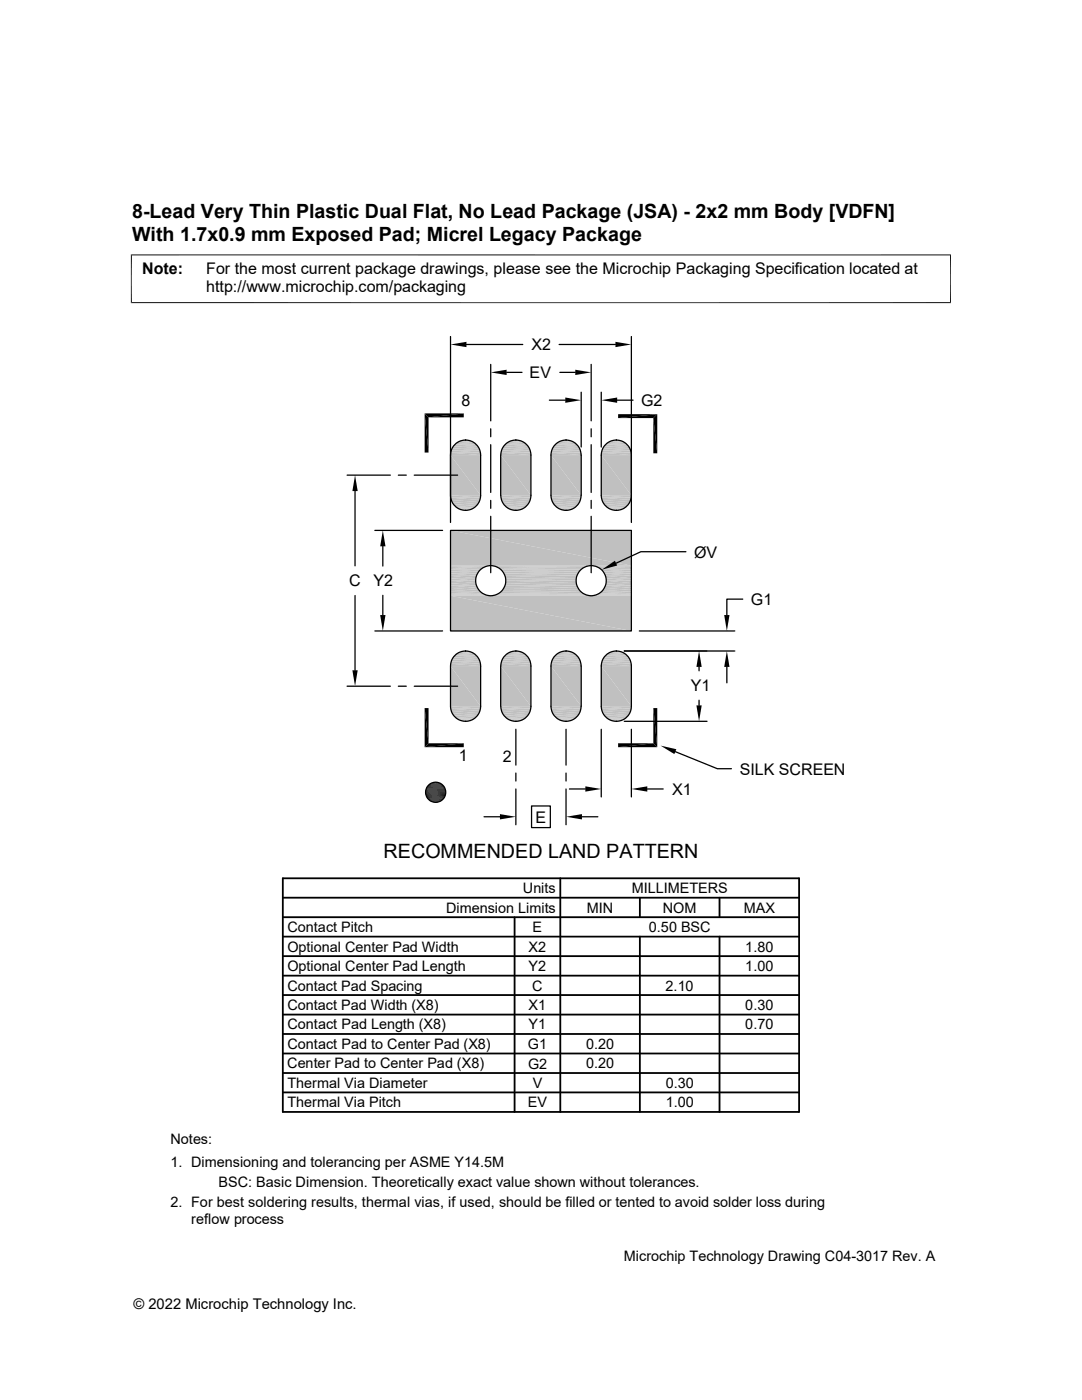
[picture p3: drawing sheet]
<svg xmlns="http://www.w3.org/2000/svg" width="216mm" height="279mm" viewBox="0 0 216 279" stroke-linecap="round" stroke-linejoin="round" font-family="sans-serif">
<g fill="#c0c0c0">
<path d="M92.4 87.8h1z"/>
<path d="M102.4 87.8h1z"/>
<path d="M112.5 87.8h.9z"/>
<path d="M122.5 87.8h1z"/>
<path d="M122 87.9l.5-.1 1.4 .1z"/>
<path d="M122.5 87.8l1.4 .1z"/>
<path d="M112 87.9l.5-.1 1.4 .1z"/>
<path d="M112.5 87.8l1.4 .1z"/>
<path d="M102 87.9l.4-.1 1.4 .1z"/>
<path d="M102.4 87.8l1.4 .1z"/>
<path d="M92 87.9l.4-.1 1.4 .1z"/>
<path d="M92.4 87.8l1.4 .1z"/>
</g>
<path d="M91.5 88h2.8M101.6 88h2.7M111.6 88h2.7M121.6 88h2.8" fill="none" stroke="#c0c0c0" stroke-width=".2"/>
<path d="M91.1 88.3h3.6M101.2 88.3h3.5M111.2 88.3h3.5M121.2 88.3h3.6" fill="none" stroke="#c0c0c0" stroke-width=".25"/>
<path d="M90.8 88.5h4.2M100.8 88.5h4.3M110.8 88.5h4.3M120.9 88.5h4.2" fill="none" stroke="#c0c0c0" stroke-width=".3"/>
<path d="M90.5 88.9h4.8M100.5 88.9h4.9M110.5 88.9h4.9M120.5 88.9h4.9" fill="none" stroke="#c0c0c0" stroke-width=".36"/>
<path d="M90.2 89.2h5.4M100.2 89.2h5.4M110.3 89.2h5.3M120.3 89.2h5.4" fill="none" stroke="#c0c0c0" stroke-width=".4"/>
<path d="M89.9 90.1h6M90 89.7h5.8M99.9 90.1h6M100.1 89.7h5.7M110 90.1h5.9M110.1 89.7h5.7M120 90.1h6M120.1 89.7h5.8" fill="none" stroke="#c0c0c0" stroke-width=".44"/>
<g fill="#c0c0c0">
<path d="M120 90.3l6 .5h-6z"/>
<path d="M120 90.3h6v.5z"/>
<path d="M110 90.3l6 .5h-6.1z"/>
<path d="M110 90.3h5.9l.1 .5z"/>
<path d="M99.9 90.3l6 .5h-6z"/>
<path d="M99.9 90.3h6v.5z"/>
<path d="M89.9 90.3l6 .5h-6z"/>
<path d="M89.9 90.3h6v.5z"/>
<path d="M120 90.8l6 8h-6z"/>
<path d="M120 90.8h6v8z"/>
<path d="M109.9 90.8l6.1 8h-6.1z"/>
<path d="M109.9 90.8h6.1v8z"/>
<path d="M99.9 90.8l6 8h-6z"/>
<path d="M99.9 90.8h6v8z"/>
<path d="M89.9 90.8l6 8h-6z"/>
<path d="M89.9 90.8h6v8z"/>
<path d="M120 98.8l6 .5h-6z"/>
<path d="M120 98.8h6v.5z"/>
<path d="M109.9 98.8l6 .5h-5.9z"/>
<path d="M109.9 98.8h6.1l-.1 .5z"/>
<path d="M99.9 98.8l6 .5h-6z"/>
<path d="M99.9 98.8h6v.5z"/>
<path d="M89.9 98.8l6 .5h-6z"/>
<path d="M89.9 98.8h6v.5z"/>
<path d="M120 99.3l5.9 .5h-5.8z"/>
<path d="M120 99.3h6l-.1 .5z"/>
<path d="M110 99.3l5.8 .5h-5.7z"/>
<path d="M110 99.3h5.9l-.1 .5z"/>
<path d="M99.9 99.3l5.9 .5h-5.7z"/>
<path d="M99.9 99.3h6l-.1 .5z"/>
<path d="M89.9 99.3l5.9 .5h-5.8z"/>
<path d="M89.9 99.3h6l-.1 .5z"/>
</g>
<path d="M90 100h5.8M100.1 100h5.7M110.1 100h5.7M120.1 100h5.8" fill="none" stroke="#c0c0c0" stroke-width=".42"/>
<path d="M90.2 100.4h5.4M100.2 100.4h5.4M110.3 100.4h5.3M120.3 100.4h5.4" fill="none" stroke="#c0c0c0" stroke-width=".4"/>
<path d="M90.5 100.8h4.8M100.5 100.8h4.9M110.5 100.8h4.9M120.5 100.8h4.9" fill="none" stroke="#c0c0c0" stroke-width=".36"/>
<path d="M90.8 101.1h4.2M100.8 101.1h4.3M110.8 101.1h4.3M120.9 101.1h4.2" fill="none" stroke="#c0c0c0" stroke-width=".32"/>
<path d="M91.1 101.4h3.6M101.2 101.4h3.5M111.2 101.4h3.5M121.2 101.4h3.6" fill="none" stroke="#c0c0c0" stroke-width=".23"/>
<path d="M91.5 101.6h2.8M101.6 101.6h2.7M111.6 101.6h2.7M121.6 101.6h2.8" fill="none" stroke="#c0c0c0" stroke-width=".2"/>
<g fill="#c0c0c0">
<path d="M92.4 101.8h1z"/>
<path d="M102.4 101.8h1z"/>
<path d="M112.5 101.8h.9z"/>
<path d="M122.5 101.8h1z"/>
<path d="M122 101.7l1.5 .1z"/>
<path d="M122 101.7h1.9l-.4 .1z"/>
<path d="M112 101.7l1.4 .1z"/>
<path d="M112 101.7h1.9l-.5 .1z"/>
<path d="M102 101.7l1.4 .1z"/>
<path d="M102 101.7h1.8l-.4 .1z"/>
<path d="M92 101.7l1.4 .1z"/>
<path d="M92 101.7h1.8l-.4 .1z"/>
<path d="M92.4 130h1z"/>
<path d="M102.4 130h1z"/>
<path d="M112.5 130h.9z"/>
<path d="M122.5 130h1z"/>
<path d="M122 130.1l.5-.1 1.4 .1z"/>
<path d="M122.5 130l1.4 .1z"/>
<path d="M112 130.1l.5-.1 1.4 .1z"/>
<path d="M112.5 130l1.4 .1z"/>
<path d="M102 130.1l.4-.1 1.4 .1z"/>
<path d="M102.4 130l1.4 .1z"/>
<path d="M92 130.1l.4-.1 1.4 .1z"/>
<path d="M92.4 130l1.4 .1z"/>
</g>
<path d="M91.5 130.2h2.8M101.6 130.2h2.7M111.6 130.2h2.7M121.6 130.2h2.8" fill="none" stroke="#c0c0c0" stroke-width=".2"/>
<path d="M91.1 130.4h3.6M101.2 130.4h3.5M111.2 130.4h3.5M121.2 130.4h3.6" fill="none" stroke="#c0c0c0" stroke-width=".23"/>
<path d="M90.8 130.7h4.2M100.8 130.7h4.3M110.8 130.7h4.3M120.9 130.7h4.2" fill="none" stroke="#c0c0c0" stroke-width=".32"/>
<path d="M90.5 131h4.8M100.5 131h4.9M110.5 131h4.9M120.5 131h4.9" fill="none" stroke="#c0c0c0" stroke-width=".36"/>
<path d="M90.2 131.4h5.4M100.2 131.4h5.4M110.3 131.4h5.3M120.3 131.4h5.4" fill="none" stroke="#c0c0c0" stroke-width=".4"/>
<path d="M90 131.8h5.8M100.1 131.8h5.7M110.1 131.8h5.7M120.1 131.8h5.8" fill="none" stroke="#c0c0c0" stroke-width=".42"/>
<g fill="#c0c0c0">
<path d="M120.1 132l5.9 .5h-6z"/>
<path d="M120.1 132h5.8l.1 .5z"/>
<path d="M110.1 132l5.8 .5h-5.9z"/>
<path d="M110.1 132h5.7l.1 .5z"/>
<path d="M100.1 132l5.8 .5h-6z"/>
<path d="M100.1 132h5.7l.1 .5z"/>
<path d="M90 132l5.9 .5h-6z"/>
<path d="M90 132h5.8l.1 .5z"/>
<path d="M120 132.5l6 .4h-6z"/>
<path d="M120 132.5h6v.4z"/>
<path d="M110 132.5l6 .4h-6.1z"/>
<path d="M110 132.5h5.9l.1 .4z"/>
<path d="M99.9 132.5l6 .4h-6z"/>
<path d="M99.9 132.5h6v.4z"/>
<path d="M89.9 132.5l6 .4h-6z"/>
<path d="M89.9 132.5h6v.4z"/>
<path d="M120 132.9l6 8h-6z"/>
<path d="M120 132.9h6v8z"/>
<path d="M109.9 132.9l6.1 8h-6.1z"/>
<path d="M109.9 132.9h6.1v8z"/>
<path d="M99.9 132.9l6 8h-6z"/>
<path d="M99.9 132.9h6v8z"/>
<path d="M89.9 132.9l6 8h-6z"/>
<path d="M89.9 132.9h6v8z"/>
<path d="M120 140.9l6 .5h-6z"/>
<path d="M120 140.9h6v.5z"/>
<path d="M109.9 140.9l6 .5h-5.9z"/>
<path d="M109.9 140.9h6.1l-.1 .5z"/>
<path d="M99.9 140.9l6 .5h-6z"/>
<path d="M99.9 140.9h6v.5z"/>
<path d="M89.9 140.9l6 .5h-6z"/>
<path d="M89.9 140.9h6v.5z"/>
</g>
<path d="M89.9 141.7h6M90 142.1h5.8M99.9 141.7h6M100.1 142.1h5.7M110 141.7h5.9M110.1 142.1h5.7M120 141.7h6M120.1 142.1h5.8" fill="none" stroke="#c0c0c0" stroke-width=".44"/>
<path d="M90.2 142.5h5.4M100.2 142.5h5.4M110.3 142.5h5.3M120.3 142.5h5.4" fill="none" stroke="#c0c0c0" stroke-width=".4"/>
<path d="M90.5 142.9h4.8M100.5 142.9h4.9M110.5 142.9h4.9M120.5 142.9h4.9" fill="none" stroke="#c0c0c0" stroke-width=".36"/>
<path d="M90.8 143.2h4.2M100.8 143.2h4.3M110.8 143.2h4.3M120.9 143.2h4.2" fill="none" stroke="#c0c0c0" stroke-width=".3"/>
<path d="M91.1 143.5h3.6M101.2 143.5h3.5M111.2 143.5h3.5M121.2 143.5h3.6" fill="none" stroke="#c0c0c0" stroke-width=".25"/>
<path d="M91.5 143.7h2.8M101.6 143.7h2.7M111.6 143.7h2.7M121.6 143.7h2.8" fill="none" stroke="#c0c0c0" stroke-width=".2"/>
<g fill="#c0c0c0">
<path d="M92.4 143.9h1z"/>
<path d="M102.4 143.9h1z"/>
<path d="M112.5 143.9h.9z"/>
<path d="M122.5 143.9h1z"/>
<path d="M122 143.8l1.5 .1z"/>
<path d="M122 143.8h1.9l-.4 .1z"/>
<path d="M112 143.8l1.4 .1z"/>
<path d="M112 143.8h1.9l-.5 .1z"/>
<path d="M102 143.8l1.4 .1z"/>
<path d="M102 143.8h1.8l-.4 .1z"/>
<path d="M92 143.8l1.4 .1z"/>
<path d="M92 143.8h1.8l-.4 .1z"/>
<path d="M89.9 105.9l36.1 7h-36.1z"/>
<path d="M89.9 105.9h36.1v7z"/>
</g>
<path d="M89.9 112.9h7.8M89.9 113.1h7.3M98.1 112.9h19.6M98.7 113.1h18.5M118.2 112.9h7.8M118.7 113.1h7.3" fill="none" stroke="#c0c0c0" stroke-width=".2"/>
<path d="M89.9 113.3h6.8M99.1 113.3h17.7M119.2 113.3h6.8" fill="none" stroke="#c0c0c0" stroke-width=".23"/>
<path d="M89.9 113.5h6.4M99.5 113.5h16.8M119.6 113.5h6.4" fill="none" stroke="#c0c0c0" stroke-width=".3"/>
<path d="M89.9 113.9h6M99.9 113.9h16M120 113.9h6" fill="none" stroke="#c0c0c0" stroke-width=".38"/>
<path d="M89.9 114.2h5.6M100.3 114.2h15.3M120.4 114.2h5.6" fill="none" stroke="#c0c0c0" stroke-width=".4"/>
<g fill="#c0c0c0">
<path d="M120.6 114.4l5.4 .5h-5.2z"/>
<path d="M120.6 114.4h5.4v.5z"/>
<path d="M100.6 114.4l14.5 .5h-14.3z"/>
<path d="M100.6 114.4h14.7l-.2 .5z"/>
<path d="M89.9 114.4l5.2 .5h-5.2z"/>
<path d="M89.9 114.4h5.4l-.2 .5z"/>
<path d="M120.8 114.9l5.2 .5h-5.1z"/>
<path d="M120.8 114.9h5.2v.5z"/>
<path d="M100.8 114.9l14.2 .5h-14.1z"/>
<path d="M100.8 114.9h14.3l-.1 .5z"/>
<path d="M89.9 114.9l5 .5h-5z"/>
<path d="M89.9 114.9h5.2l-.2 .5z"/>
<path d="M120.9 115.4l5.1 .5h-5z"/>
<path d="M120.9 115.4h5.1v.5z"/>
<path d="M100.9 115.4l14.1 .5h-14.1z"/>
<path d="M100.9 115.4h14.1v.5z"/>
<path d="M89.9 115.4l5 .5h-5z"/>
<path d="M89.9 115.4h5v.5z"/>
<path d="M121 115.9l5 .5h-5.1z"/>
<path d="M121 115.9h5v.5z"/>
<path d="M100.9 115.9l14.1 .5h-14.1z"/>
<path d="M100.9 115.9h14.1v.5z"/>
<path d="M89.9 115.9l5 .5h-5z"/>
<path d="M89.9 115.9h5v.5z"/>
<path d="M120.9 116.4l5.1 .5h-5.2z"/>
<path d="M120.9 116.4h5.1v.5z"/>
<path d="M100.9 116.4l14.2 .5h-14.3z"/>
<path d="M100.9 116.4h14.1l.1 .5z"/>
<path d="M89.9 116.4l5.2 .5h-5.2z"/>
<path d="M89.9 116.4h5l.2 .5z"/>
<path d="M120.8 116.9l5.2 .4h-5.4z"/>
<path d="M120.8 116.9h5.2v.4z"/>
<path d="M100.8 116.9l14.5 .4h-14.7z"/>
<path d="M100.8 116.9h14.3l.2 .4z"/>
<path d="M89.9 116.9l5.4 .4h-5.4z"/>
<path d="M89.9 116.9h5.2l.2 .4z"/>
</g>
<path d="M89.9 117.5h5.6M100.3 117.5h15.3M120.4 117.5h5.6" fill="none" stroke="#c0c0c0" stroke-width=".4"/>
<path d="M89.9 117.9h6M99.9 117.9h16M120 117.9h6" fill="none" stroke="#c0c0c0" stroke-width=".38"/>
<path d="M89.9 118.3h6.4M99.5 118.3h16.8M119.6 118.3h6.4" fill="none" stroke="#c0c0c0" stroke-width=".3"/>
<path d="M89.9 118.5h6.8M99.1 118.5h17.7M119.2 118.5h6.8" fill="none" stroke="#c0c0c0" stroke-width=".23"/>
<path d="M89.9 118.7h7.3M89.9 118.9h7.8M98.1 118.9h19.6M98.7 118.7h18.5M118.2 118.9h7.8M118.7 118.7h7.3" fill="none" stroke="#c0c0c0" stroke-width=".2"/>
<g fill="#c0c0c0">
<path d="M89.9 118.9l36.1 7h-36.1z"/>
<path d="M89.9 118.9h36.1v7z"/>
</g>
<g fill="none" stroke="#000" stroke-width=".25">
<path d="M89.9 67.2v37.1M93.1 68.7h11.2M97.9 72.7v11.3M101.1 74.3h3.1M109.6 79.9h3.2M111.6 68.7h11.2M111.7 74.3h3.1M116 78.3v10.9M118 72.7v11.3M120 78.3v10.9M123.1 79.9h3.2M126 67.2v37.1"/>
<path d="M69.3 94.8h8.6M70.8 98v14.9M79.5 94.8h1.6M82.7 94.8h8.6M89.9 98.8a2.99 2.99 0 0 0 3 3.1M92.9 87.8a2.99 2.99 0 0 1 3 3v8a2.99 2.99 0 0 1-3 3.1M92.9 87.8a2.99 2.99 0 0 0-3 3M92.9 87.8h.1M97.9 85.6v1.6M97.9 88.8v9.5M97.9 99.9v1.6M102.9 87.8a2.99 2.99 0 0 1 3 3v8a2.99 2.99 0 0 1-3 3.1"/>
<path d="M102.9 87.8a3 3 0 0 0-3 3v8a2.99 2.99 0 0 0 3 3.1M102.9 87.8h.1M112.9 87.8a2.99 2.99 0 0 1 3.1 3M112.9 87.8a2.99 2.99 0 0 0-3 3v8a2.99 2.99 0 0 0 3 3.1M112.9 87.8h.1M116 98.8a2.99 2.99 0 0 1-3.1 3.1M116 90.8v8M118 85.6v1.6M118 88.8v9.5M118 99.9v1.6M123 87.8a2.99 2.99 0 0 1 3 3M123 87.8a2.99 2.99 0 0 0-3 3v8a2.99 2.99 0 0 0 3 3.1"/>
<path d="M123 87.8h.1M126 98.8a2.99 2.99 0 0 1-3 3.1M70.8 118.9v14.9M74.8 105.9h13.5M76.4 109v4M76.4 118.8v3.9M89.9 105.9h36.1v20h-36.1zM92.9 101.9h.1M97.9 103v11.3M102.9 101.9h.1M112.9 101.9h.1M118 103v11.3"/>
<path d="M123 101.9h.1M136.9 110.1h-9l-5 2.3M148.2 119.6h-3.2v3.1M69.3 136.9h8.6M74.8 125.9h13.5M79.5 136.9h1.6M82.7 136.9h8.6M92.9 129.9a2.99 2.99 0 0 1 3 3v8a2.99 2.99 0 0 1-3 3.1M92.9 129.9a2.99 2.99 0 0 0-3 3v8a2.99 2.99 0 0 0 3 3.1M92.9 129.9h.1M102.9 129.9a2.99 2.99 0 0 1 3 3v8a2.99 2.99 0 0 1-3 3.1M102.9 129.9a2.99 2.99 0 0 0-3 3v8a3 3 0 0 0 3 3.1"/>
<path d="M102.9 129.9h.1M112.9 129.9a2.99 2.99 0 0 1 3.1 3M112.9 129.9a2.99 2.99 0 0 0-3 3v8a2.99 2.99 0 0 0 3 3.1M112.9 129.9h.1M116 132.9v8M123 129.9a2.99 2.99 0 0 1 3 3v8a2.99 2.99 0 0 1-3 3.1M123 129.9a2.99 2.99 0 0 0-3 3v8a2.99 2.99 0 0 0 3 3.1M123 129.9h.1M124.6 129.9h22M127.6 125.9h19M139.5 133.1v.8M139.5 139.7v1.1"/>
<path d="M145 133.1v3.2M92.9 144h.1M102.9 144h.1M102.9 145.5v7.2M102.9 154.3v1.6M102.9 157.5v7.1M112.9 144h.1M112.9 145.5v7.2M112.9 154.3v1.6M112.9 157.5v7.1M113.6 157.5h3.2M116 140.9a2.99 2.99 0 0 1-3.1 3.1"/>
<path d="M120 145.5v13.5M123 144h.1M124.6 144h16.5M126 145.5v13.5M129.2 157.5h3.1M134.7 150l8.5 3.4h2.7M96.6 163h3.2M106.1 160.8h3.7v4.4h-3.7zM116.1 163h3.2"/>
<circle cx="97.9" cy="115.9" r="3"/>
<circle cx="118" cy="115.9" r="3"/>
<circle cx="86.9" cy="158.1" r="2.01"/>
</g>
<g fill="none" stroke="#000" stroke-width=".2">
<path d="M26.1 50.9h163.7M26.2 50.8v9.7M189.7 50.8v9.7M26.1 60.4h163.7M84.9 157.8h4M84.9 158h4.1M84.9 158.2h4.1M84.9 158.4h4M84.9 157.6h4M84.9 158.6h4M85 158.8h3.9M85 157.4h3.9"/>
<path d="M85.1 159h3.7M85.1 157.3h3.7M85.1 157.1h3.6M85.1 159.1h3.6M85.2 159.3h3.4M85.2 156.9h3.4M85.3 159.4h3.2M85.3 156.8h3.2M85.5 159.6h2.9M85.5 156.7h2.9M85.6 156.5h2.6M85.6 159.7h2.6"/>
<path d="M85.8 156.4h2.3M85.8 159.8h2.3M85.9 159.9h2M85.9 156.3h2"/>
</g>
<g fill="#000">
<path d="M89.9 68.7l3.2-.5v1.1zM97.9 74.3l3.2-.5v1zM112.8 79.3l3.2 .6-3.2 .5zM114.8 73.8l3.2 .5-3.2 .5zM122.8 68.2l3.2 .5-3.2 .6zM120 79.9l3.1-.6v1.1zM70.8 94.8l.6 3.2h-1.1zM84.7 82.5l.8 7.8h-.8zM84.7 82.5h7.8l-7 .8zM84.7 82.5l.8 .8v7zM85.5 83.3l7-.8v.8zM123.3 82.7h7.8l-7.8 .7z"/>
<path d="M123.3 83.4l7.8-.7-.7 .7zM130.4 83.4l.7 7.1h-.7zM130.4 83.4l.7-.7v7.8zM76.4 105.9l.5 3.1h-1zM120.1 113.7l2.6-1.8 .4 1zM70.3 133.8h1.1l-.6 3.1zM75.9 122.7h1l-.5 3.2zM139.5 129.9l.5 3.2h-1zM145 129.9l.6 3.2h-1.1zM144.5 122.7h1.1l-.6 3.2zM84.7 141.3l.8 7-.8 .8zM84.7 141.3h.8v7z"/>
<path d="M85.9 159.9l1.9 .1zM86.1 156.3l1.8 .1zM86.1 160h1.5zM86.1 160h1.7zM86.1 156.3h1.7zM86.3 156.2l1.5 .1zM86.3 156.2h1.3zM86.5 156.1l1.1 .1zM86.5 156.1h.9zM86.7 156.1h.7zM86.7 156.1h.5zM84.7 149.1l7.8-.8v.8z"/>
<path d="M85.5 148.3h7l-7.8 .8zM116.8 156.9l3.2 .6-3.2 .5zM126 157.5l3.2-.6v1.1zM130.4 141.3l.7 7.8-.7-.8zM123.3 148.3h7.1l-7.1 .8zM130.4 141.3h.7v7.8zM123.3 149.1l7.1-.8 .7 .8zM131.8 148.8l3.2 .7-.4 1zM139 140.8h1l-.5 3.2zM86.3 160l1.1 .1zM86.3 160h1.3zM86.5 160.1h.7z"/>
<path d="M86.5 160.1h.9zM86.7 160.1h.5zM99.8 162.5l3.1 .5-3.1 .5zM112.9 163l3.2-.5v1z"/>
</g>
<g fill="none" stroke="#000" stroke-width=".36">
<path d="M56.4 179.2h103M56.4 175.3h103v46.6h-103zM111.8 175.3v46.6M127.7 179.2v3.8M143.6 179.2v3.8M56.4 183h103M56.4 190.8h103M56.4 186.9h103M56.4 194.7h103M56.4 198.6h103M102.7 183v38.9M127.7 186.9v35"/>
<path d="M143.6 186.9v35M56.4 202.5h103M56.4 214.1h103M56.4 206.4h103M56.4 218h103M56.4 210.2h103"/>
</g>
<g font-size="3.9">
<text x="26.4" y="43.5">8-Lead Very Thin Plastic Dual Flat, No Lead Package (JSA) - 2x2 mm Body [VDFN]</text>
<text x="26.4" y="48">With 1.7x0.9 mm Exposed Pad; Micrel Legacy Package</text>
<text x="76.5" y="171.1">RECOMMENDED LAND PATTERN</text>
</g>
<g font-size="3.2">
<text x="28.4" y="54.6">Note:</text>
<text x="41.1" y="58.3">http://www.microchip.com/packaging</text>
<text x="41.1" y="54.6">For the most current package drawings, please see the Microchip Packaging Specification located at</text>
<text x="106.1" y="69.9">X2</text>
<text x="105.7" y="75.5">EV</text>
<text x="92.1" y="81">8</text>
<text x="127.9" y="81">G2</text>
<text x="138.5" y="111.3">ØV</text>
<text x="69.7" y="117">C</text>
<text x="74.5" y="117">Y2</text>
<text x="149.8" y="120.7">G1</text>
<text x="137.8" y="138">Y1</text>
<text x="91.6" y="152">1</text>
<text x="100.4" y="152">2</text>
<text x="147.6" y="154.6">SILK SCREEN</text>
<text x="134.1" y="158.6">X1</text>
<text x="106.8" y="164.1">E</text>
</g>
<g font-size="2.9">
<text x="104.3" y="178.2">Units</text>
<text x="126" y="178.2">MILLIMETERS</text>
<text x="89" y="182.1">Dimension Limits</text>
<text x="117.1" y="182.1">MIN</text>
<text x="132.3" y="182.1">NOM</text>
<text x="148.4" y="182.1">MAX</text>
<text x="57.3" y="189.9">Optional Center Pad Width</text>
<text x="57.3" y="186">Contact Pitch</text>
<text x="105.5" y="189.9">X2</text>
<text x="106.3" y="186">E</text>
<text x="129.5" y="186">0.50 BSC</text>
<text x="148.7" y="189.9">1.80</text>
<text x="57.3" y="197.7">Contact Pad Spacing</text>
<text x="57.3" y="193.8">Optional Center Pad Length</text>
<text x="105.5" y="193.8">Y2</text>
<text x="106.2" y="197.7">C</text>
<text x="132.8" y="197.7">2.10</text>
<text x="148.7" y="193.8">1.00</text>
<text x="57.3" y="201.6">Contact Pad Width (X8)</text>
<text x="105.5" y="201.6">X1</text>
<text x="148.7" y="201.6">0.30</text>
<text x="57.3" y="209.3">Contact Pad to Center Pad (X8)</text>
<text x="57.3" y="205.4">Contact Pad Length (X8)</text>
<text x="105.3" y="209.3">G1</text>
<text x="105.5" y="205.4">Y1</text>
<text x="116.9" y="209.3">0.20</text>
<text x="148.7" y="205.4">0.70</text>
<text x="57.3" y="213.2">Center Pad to Center Pad (X8)</text>
<text x="105.4" y="213.4">G2</text>
<text x="116.9" y="213.2">0.20</text>
<text x="57.3" y="217.1">Thermal Via Diameter</text>
<text x="57.3" y="221">Thermal Via Pitch</text>
<text x="105.3" y="221">EV</text>
<text x="106.3" y="217.1">V</text>
<text x="132.8" y="217.1">0.30</text>
<text x="132.8" y="221">1.00</text>
<text x="34" y="228.3">Notes:</text>
<text x="34" y="232.9">1. Dimensioning and tolerancing per ASME Y14.5M</text>
<text x="43.6" y="236.9">BSC: Basic Dimension. Theoretically exact value shown without tolerances.</text>
<text x="34" y="241">2. For best soldering results, thermal vias, if used, should be filled or tented to avoid solder loss during</text>
<text x="38.1" y="244.3">reflow process</text>
<text x="124.5" y="251.7">Microchip Technology Drawing C04-3017 Rev. A</text>
<text x="26.6" y="261.3">© 2022 Microchip Technology Inc.</text>
</g>
</svg>
